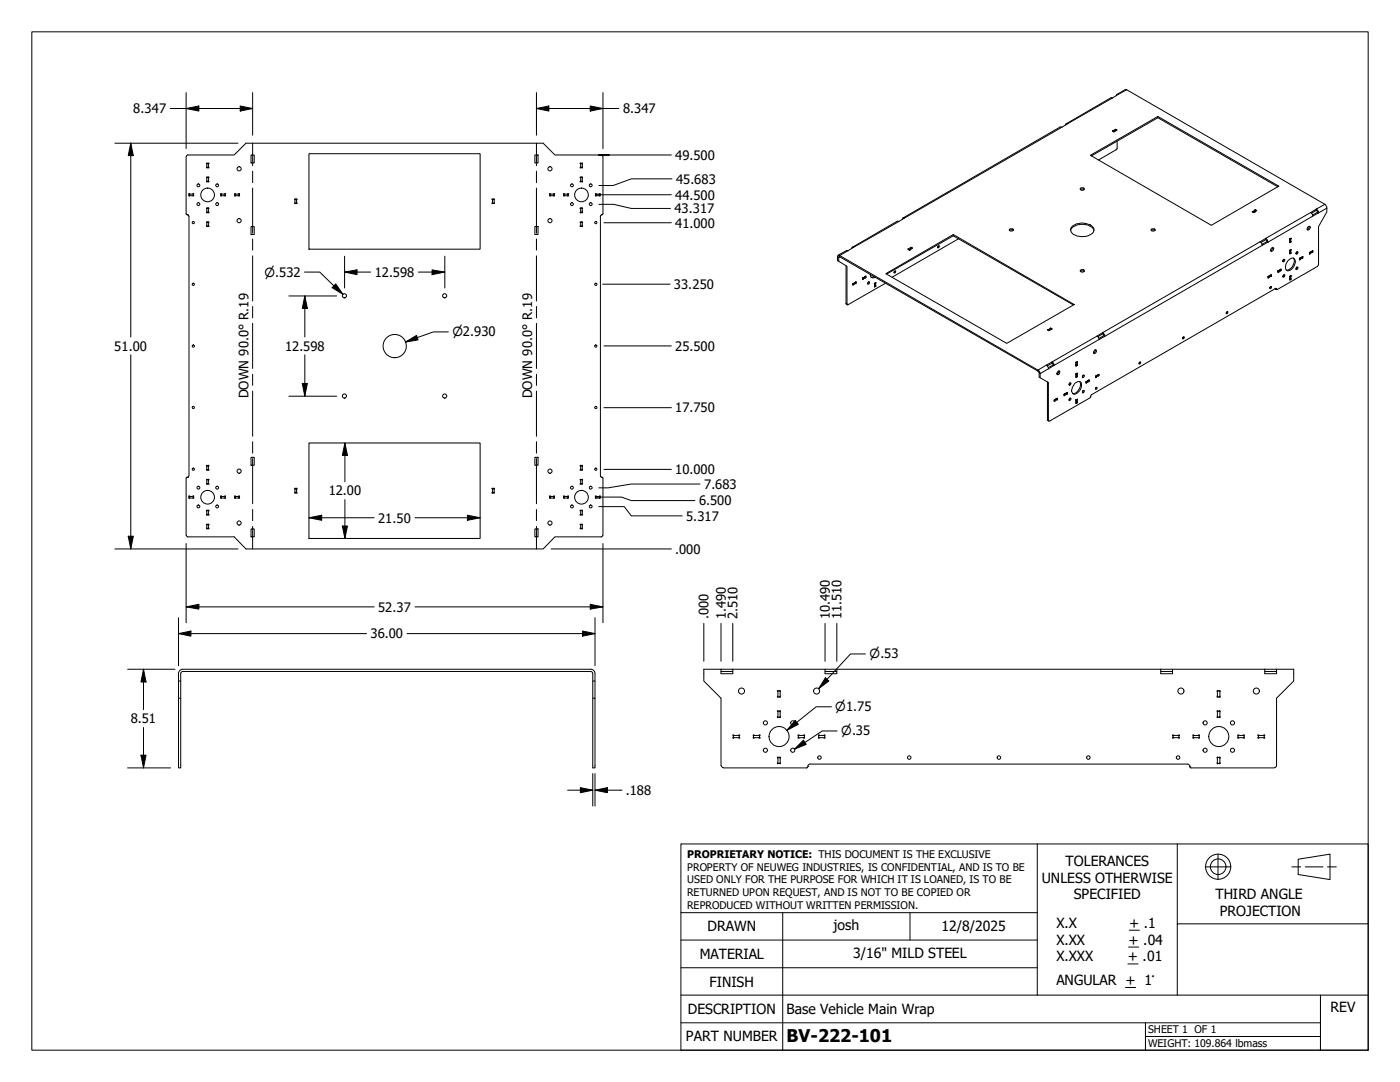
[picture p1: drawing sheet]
<svg xmlns="http://www.w3.org/2000/svg" width="279mm" height="216mm" viewBox="0 0 279 216" stroke-linecap="round" stroke-linejoin="round" font-family="sans-serif">
<!-- layer: Visible (ANSI) -->
<g fill="none" stroke="#000" stroke-width=".2">
<path d="M222.8 19.1l.1-.2h.2l-1.1 .7-.3-.1-8.9 5.2M222.9 18.9l1.7-1.1 .3 .1 39.7 23.1 .2 .3v1l-1.7 2.9v7.8l-8.2 4.8-.2-.1M37.1 31.2v11.4l.6 .5M37.5 30.9h9.2l2.4-2.3h59.3l2.3 2.3h9.3l.3 .3M37.5 30.9l-.3 .3M37.7 38.9v.2h.1M37.8 38.8h.1M37.8 39h.1M37.8 38.8v.1M37.8 38.7l-.1-.1v.2M37.8 38.7h.7M37.8 38.7h.1"/>
<path d="M37.9 39.1h-.1M38.5 38.7l.1-.1v.2M38.5 39.1h.1M38.5 38.7h.1M38.6 39h.1M38.6 38.8v.3h-.8M38.6 38.8h.1M41.3 32.7h.1M41.3 35.4v.1M41.3 32.7v.6M41.3 35.5v.6M41.3 33.3h.1"/>
<path d="M41.3 36.1h.1M41.3 33.3l-.1 .2h.2M41.3 36.1l-.1 .2h.2M41.3 32.6h.1M41.3 35.3l.1 .1M41.4 33.4h-.1M41.4 36.2h-.1M41.4 32.6l-.2-.1 .1 .2M41.4 33.4h.1M41.4 36.2h.1M41.4 32.6h.1M41.5 32.6h.1"/>
<path d="M41.5 35.3v.1M41.5 35.4l-.2-.1v.2M41.5 32.6l.2-.1v.2M41.5 35.4l.2-.1v.2M41.6 33.3h.1M41.6 36.1h.1M41.6 32.7v.6M41.6 35.4v.7M41.7 33.3v.2h-.2M41.7 36.1v.2h-.2M44.1 38.9l-.1 .2h.2M44.1 38.8v.1"/>
<path d="M44.1 39h.1M44.2 38.7l-.2-.1 .1 .2M44.2 39.1h.6M44.2 38.7h.1M44.2 39.1h.1M44.8 38.7l.2-.1v.2M44.9 39.1h.1M44.9 38.7h-.7M45 39h.1M45 38.8v.2l-.2 .1M45 38.8h.1M46.9 38.9l-.1 .2h.2"/>
<path d="M46.9 38.8v.1M46.9 39h.1M47 38.7l-.2-.1 .1 .2M47 39.1h.6M47 38.7h.1M47 39.1h.1M47.6 38.7l.2-.1v.2M47.7 39.1h.1M47.7 38.7h-.7M47.7 39h.1M47.7 38.8v.1M47.7 38.8h.1"/>
<path d="M47.8 38.9v.2h-.2M50.1 30.9h.6v1.6h-.6zM58.9 39.8v.6M58.9 39.7l.1 .1M59 39.8h-.2M59 39.8l.2-.1v.2M59.1 39.7v.1M59.2 39.8v.7M59.2 39.8h.1M61.7 30.7h34.1v19h-34.1zM98.2 39.9l.1-.2h.4l-.1 .7M98.3 39.8v.7"/>
<path d="M98.4 39.7v.1M98.6 39.7l-.1 .1M106.7 30.9h.7v1.6h-.7zM109.7 38.9v.2h.1M109.8 38.8v.1M109.8 39h.1M109.8 38.7l-.1-.1v.2M109.9 38.7h.6M109.9 39.1h.6M109.9 38.7h.1M109.9 39.1h.1M110.5 39.1h.1"/>
<path d="M110.5 38.7l.2-.1-.1 .2M110.6 39h.1M110.6 38.8v.1M110.6 38.8h.1M110.6 38.9l.1 .2h-.2M112.5 38.8h.1M112.5 38.8v.3h.8M112.5 39h.1M112.6 38.7h.1M112.6 39.1h.1M112.6 38.7l-.1-.1v.2M112.6 38.7h.7"/>
<path d="M113.3 39.1h.1M113.3 38.7l.1-.1v.2M113.3 38.8v.1M113.3 39h.1M113.4 38.8h-.1M113.4 38.9v.2h-.1M115.8 36.1v.2h.1M115.8 33.3v.2h.1M115.9 35.4v.7M115.9 32.7h.1M115.9 32.7v.6M115.9 32.6l-.1-.1v.2"/>
<path d="M116 36.2h.1M116 33.4h.1M116 35.3v.1M116.1 35.4l-.3-.1v.2M116.1 35.4l.1-.1v.2M116.1 32.6h.2l-.1 .7M116.1 35.3v.1M116.1 32.6h-.1M116.2 36.1h.1M116.2 33.3h.1M116.2 35.5v.6M116.2 36.1v.2h-.1"/>
<path d="M116.2 33.3v.2h-.1M116.2 35.4v.1M116.2 32.7h.1M118.9 38.8h.1M118.9 38.8v.3h.7M118.9 39h.1M118.9 38.7h.1M119 39.1h-.1M119 38.7l-.2-.1 .1 .2M119 38.7h.6M119.6 39.1h.1M119.6 38.7h.2l-.1 .2"/>
<path d="M119.7 39h.1M119.8 38.9v.2h-.2M120.3 31.2v11.4l-.2 .3M212.7 25l.1-.3h.2l-1.1 .7-.3-.1-31.4 18.2M215.6 37.6l.3-.1a.31 .31 0 0 1 .4 0 .31 .31 0 0 1 0 .3l-.2 .2a.37 .37 0 0 1-.5-.4zM215.6 37.8l.2-.1 .5 .1M217.6 31l13.5-7.8 24.1 13.9-13.5 7.9zM217.8 31.1l13.3-7.6 23.9 13.8M222.1 26.2h.1M222.1 26.1h.1M222.1 26.1h-.1l.1 .1M222.2 26.2h.1"/>
<path d="M222.2 26.2h.2M222.4 26.2h.1M222.4 26.2v.1M222.6 25.8h.1M222.6 26.1h.1M222.6 25.8v.3M222.6 26.1l-.4 .1M222.6 25.8l-.5 .3M222.7 25.8h.1M222.7 25.8v.2h-.1M222.7 25.8l.1 .1M222.8 25.9h.1"/>
<path d="M222.8 26h.1M222.8 25.9h.1l-.1 .1M222.8 26l-.4 .2M222.9 28.2v1.5l-.1 .2-3.6 2M231.1 23.2v.3M37.4 42.9h.1M37.7 43.1v51.8M41.3 41.6h.1M41.3 44.4h.1M41.3 44.4l-.1 .7h.3M41.3 42.3h.1M41.3 45.1h.1"/>
<path d="M41.3 42.3l-.1 .2 .2-.1M41.3 41.5h.1M41.3 44.3h.1M41.4 42.4h-.1M41.4 45.1l-.1 .1M41.4 42.4h.1M41.5 42.4h.1M41.5 45.1v.1M41.5 41.5h.1M41.5 44.3h.1M41.5 41.5h-.3l.1 .8M41.5 44.3h-.2v.1"/>
<path d="M41.5 41.5h.2v.2M41.5 44.3h.2v.1M41.6 41.7v.6M41.6 44.4v.6M41.6 45.1h.1M41.6 41.6h.1M41.6 44.4h.1M41.7 42.3v.2l-.2-.1M41.7 45v.2l-.2-.1M50.1 45.2h.6v1.6h-.6zM58.9 40.5h-.1M58.9 40.5l-.1 .1h.2"/>
<path d="M59 40.6h-.1M59.1 40.6h.1M59.2 40.5v.1h-.2M98.2 40.5l.1 .1h.4l-.1-.1M98.4 40.6h.1M98.5 40.6h.1M98.6 40.5h.1M106.7 45.2h.7v1.6h-.7zM115.8 45v.2l.1-.1M115.8 42.3v.2l.1-.1M115.9 44.4v.6M115.9 41.6h.1"/>
<path d="M115.9 41.7v.6M115.9 45.1h.1M115.9 42.3h.1M115.9 44.3h-.1v.1M115.9 41.5h-.1v.2M116 45.1h.1M116 44.3h.1M116 41.5h.1M116 45.1v.1M116 42.4h.1M116.1 44.3h.1v.1M116.1 41.5h.2v.9h-.2"/>
<path d="M116.1 45.1v.1M116.1 44.3h.1M116.1 41.5h.1M116.2 45.1h.1M116.2 42.3h.1M116.2 44.4l.1 .7h-.2M116.2 41.6h.1M119.8 43.1v51.9l.3 .2M120.1 42.9h.1M120.1 42.9l-.3 .2M167.4 52.1l-.3-.1v-.8a.26 .26 0 0 1 .1-.3 .26 .26 0 0 1 .4 .1l39.7 22.9 .3 .5v1l1.6 .9 .1 7.7 8.3-4.6 .2-.7 36.7-21.1M168.8 53v7.6l.3 .2"/>
<path d="M170 49.6l.1-.3h.3l-1.2 .7h-.2l-1.7 .9M170.2 56.6h.1M170.3 56.6h-.1v.3l.6-.3M170.6 56.5h.1M170.6 56.5l-.4 .1M170.6 56.5l.2 .1M170.6 56.5h.2M170.8 56.6h.1M170.8 56.5l.1-.3-.6 .4M170.8 56.5v.1M172.2 55.4h.1M172.3 55.4l-.2 .4 .6-.4"/>
<path d="M172.5 55.3l-.3 .2M172.5 55.3h.3M172.5 55.3l.2 .1M172.8 55.3v-.2l-.5 .3M172.8 55.3l-.1 .1M173.2 56.3h.1a.24 .24 0 0 1 .3 .2 .24 .24 0 0 1-.4 .2zM173.4 56.3l-.2 .3M173.7 54.7a.63 .63 0 0 0 .3 .7 .63 .63 0 0 0 .7-.1M174.4 55.2l-.5 .1M174.5 56.6h.1M174.6 56.6l-.1 .7 .3-.1M174.6 57l.2 .2"/>
<path d="M174.6 56.6v.4l.2 .1M174.6 56.6h.1M174.6 56.6l.2-.2v.8M176.7 56.5l-7.6 4.3-.1-7.7-1.6-1v-.9h.1l39.6 22.8 .3 .4v.8l.2 .2M176.8 54.6l13.4-7.8 24.2 14-13.5 7.7zM177 54.7l13.2-7.6 24 13.7M178.4 54.2l.4-.2-.2 .5h-.2zM178.6 54.1l-.2 .2M180.1 43.8a.29 .29 0 0 1 .1-.3 .29 .29 0 0 1 .3 0l-1.1 .7-.3-.1-9 5.2M181.3 49.7h-.1l.2 .1M181.3 49.7h.1M181.4 49.8h.1"/>
<path d="M181.5 49.8h.1M181.7 49.4h.1M181.7 49.7h.1M181.7 49.4h.2M181.7 49.4v.3M181.7 49.4l-.4 .3M181.7 49.7l-.3 .1M181.9 49.4h.1M181.9 49.4v.2h-.2M181.9 49.4l.1 .1M182 49.5h.1M182 49.5l-.6 .3"/>
<path d="M182 49.5h.1h-.1M187.3 49.1l-.2 .2M190.2 46.8v.3M191.3 47.6l-13.2 7.7M201.5 45.7h.4a.23 .23 0 0 1 .3 0 .23 .23 0 0 1-.1 .3l-.3 .1a.27 .27 0 0 1-.3-.1 .27 .27 0 0 1 0-.3zM201.5 46l.3-.2 .4 .2M213.7 46a2.23 2.23 0 0 1 2.4-1.2 2.17 2.17 0 0 1 2.2 1.2M213.9 45.2a3.2 3.2 0 0 1 4.3 .3 1 1 0 0 1-.7 1.4 3.2 3.2 0 0 1-3.6-.5 .93 .93 0 0 1 0-1.2zM215.6 53.9l.3-.1a.3 .3 0 0 1 .4 0 .3 .3 0 0 1 0 .4l-.2 .1a.37 .37 0 0 1-.5-.4zM215.6 54.2l.2-.2 .5 .2M229.7 45.8l.6-.1a.25 .25 0 0 1 .3 .2 .25 .25 0 0 1-.4 .2 .3 .3 0 0 1-.3 0 .3 .3 0 0 1-.2-.3zM229.7 46l.4-.2 .4 .2"/>
<path d="M250 42.3h.1M250 42.2h.1M250 42.2h-.1l.1 .1M250 42.3l.1 .1M250.1 42.4h.1M250.1 42.4h.2M250.3 42.4h.1M250.4 41.9h.1M250.4 42.2h.1M250.4 41.9h.2M250.4 41.9v.3M250.4 41.9l-.4 .3"/>
<path d="M250.4 42.2l-.3 .2M250.6 41.9h.1M250.6 41.9v.2h-.2M250.6 41.9l.1 .1M250.7 42h.1M250.7 42h.1h-.1M250.7 42l-.4 .4M252.6 47.6l-1.1 .7 .3 .2 .1 .5 1.1-.7M252.6 47.6l.3 .3 .1 .4M252.6 47.8l.3 .4M252.6 47.8l-.9 .6M252.6 47.6v.2"/>
<path d="M252.9 48.2l-1.1 .6M252.9 48.2l.1 .1M253.1 55.1l.1 .1M253.2 55.2h-.1M253.4 55.1l-.3 .1M253.4 55.1l.1-.2 .2 .2M253.4 55.1h.2M253.5 57.3l.2-.1-.1 .4a.17 .17 0 0 1-.2-.1 .17 .17 0 0 1 .1-.2zM253.6 57.2l-.2 .2M253.6 55.1l-.6 .4 .1-.3M253.7 49.6a.26 .26 0 0 1 .2-.2 .26 .26 0 0 1 .3 .2l-.1 .2a.3 .3 0 0 1-.2 .4 .3 .3 0 0 1-.3-.4zM253.7 55.1h-.1"/>
<path d="M253.7 55.1v-.2l-.1-.1-.4 .4M253.9 49.4l-.1 .5-.2 .1M254.5 57.6h.1M254.5 57.6l.1-.1 .1 .2M254.5 57.6l.3 .2M254.7 57.7h.1M255.1 54h.1M255.1 54v.1M255.4 53.9l-.3 .2M255.4 53.9h.3M255.4 53.9l.2 .1M255.6 54l-.6 .4 .1-.3"/>
<path d="M255.7 53.9v-.2l-.6 .3M255.7 53.9l-.1 .1M256.2 54.9l-.2 .3M256.2 51.8l-.2 .3M256.2 51.8a.25 .25 0 0 1 .2 .3 .25 .25 0 0 1-.4 .1zM256.2 54.9h.2l-.1 .2a.18 .18 0 0 1-.1 .2 .18 .18 0 0 1-.2-.1 .18 .18 0 0 1 .1-.2zM257.2 51.9l.1-.1a.69 .69 0 0 1 1-.2 .69 .69 0 0 1 .1 1l-.5 .9a.91 .91 0 0 1-1.2 .3l-.2-.3 .1-.7zM257.4 55.2h.1M257.4 50h.1M257.4 47.8h.1M257.4 55.2v.7l.3-.1-.1-.2M257.5 50.4l.1 .1"/>
<path d="M257.5 50l-.1 .4 .2 .1M257.5 48.1l-.1 .1 .2 .1M257.5 47.7l-.1 .4 .2 .1M257.5 55.6l.1 .2M257.5 55.1l-.1 .4 .2 .1M257.5 50h-.1M257.5 50l.2-.2v.7l-.3 .2v-.7M257.5 47.7h-.1v.8l.2-.3M257.5 47.7l.2-.2-.1 .7M257.5 55.1h-.1v.1M257.5 55.1l.2-.1-.1 .6M258.1 51.5a1.81 1.81 0 0 1-1.4 2.4"/>
<path d="M258.7 50.4l.1-.1a.18 .18 0 0 1 .3 0 .18 .18 0 0 1-.1 .2 .16 .16 0 0 1-.2 .2 .16 .16 0 0 1-.2-.2zM258.7 53.4l.3-.1v.2a.22 .22 0 0 1-.1 .3 .22 .22 0 0 1-.3-.1zM258.8 53.3l-.2 .4M258.8 50.2l-.2 .3M259.4 51.5h.1M259.5 51.5l.5-.3v.3l-.6 .4v-.3l.3-.2 .3 .1M259.5 51.5l-.1 .1M259.8 51.4h.2M261 45.3a.28 .28 0 0 1 .2-.2 .28 .28 0 0 1 .3 .2l-.1 .4a.26 .26 0 0 1-.3 .2 .26 .26 0 0 1-.2-.2zM261.2 45.1v.5l-.3 .2M261.4 50.4l.3-.2 .2 .2-.5 .3zM261.4 50.4h.1"/>
<path d="M261.4 50.4v.1M261.4 50.4l.6-.4v.4h-.1M261.7 50.3l.1-.1 .1 .1M262.7 41.7l.3 .3 .1 .5M262.7 42l.3 .4M262.7 41.7l-1.1 .7 .3 .4 .1 .3 1.1-.6M262.7 42l-1 .5M262.7 41.7v.3M263 42.4l-1.1 .5M263 42.4l.1 .1M209 76.2v7.6l.3 .2M209.2 65.8h.1"/>
<path d="M209.2 65.8h-.2h.2M209.2 65.8l.1 .1M209.3 65.9h.1M209.4 65.9v.1M209.4 65.9h.1M209.6 65.5h.1M209.6 65.5v.3l-.3 .1M209.6 65.5l-.4 .3M209.7 65.5v.2h-.1M209.7 65.5l.2 .1M209.9 65.6h.1M209.9 65.7h.1"/>
<path d="M209.9 65.6h.1l-.1 .1M209.9 65.7l-.5 .2M210 72.2l-1.1 .6 .3 .8 1.2-.7M210 72.5l.2 .3M210 72.2l.4 .7M210 72.5l-1 .5M210 72.2v.3M210.2 72.8l-1 .5M210.2 72.8l.2 .1M210.4 79.8h.1M210.5 79.8l-.1 .1M210.8 79.6h.1"/>
<path d="M210.8 79.6l-.4 .3M210.8 79.6l.1 .2M210.8 79.7v-.1l.2 .1M210.9 79.8h.1M210.9 79.8l-.5 .3v-.2M211 79.7l.1-.3-.6 .4M211 79.7l-.1 .1M211.1 74.1a.21 .21 0 0 1 .3-.1 .21 .21 0 0 1 .1 .3v.1a.28 .28 0 0 1-.2 .3 .28 .28 0 0 1-.4-.1zM211.3 74v.4l-.4 .3M212.4 78.9h.1M212.4 78.7v.2M212.4 78.6l.1 .1"/>
<path d="M212.8 78.5v-.1l.2 .1M212.9 78.6l-.2-.1-.3 .2M212.9 78.6l-.6 .4 .1-.1M213 78.5v-.2l-.6 .3v.1M213 78.5l-.1 .1M213.5 79.5l.1-.1a.21 .21 0 0 1 .1 .3 .21 .21 0 0 1-.3 .1zM213.5 76.4a.21 .21 0 0 1 .2 .3 .21 .21 0 0 1-.3 .1zM213.6 76.4l-.2 .3M213.6 79.4l-.2 .4M214.5 76.5l.1-.1a.71 .71 0 0 1 1-.2 .71 .71 0 0 1 .2 1 1.61 1.61 0 0 1-1.6 1.4l-.1-.1a1.25 1.25 0 0 1 .2-1.7zM214.7 79.8l.1 .1M214.7 74.7h.1"/>
<path d="M214.7 72.4h.1M214.8 74.7l-.1 .6 .2-.1M214.8 72.4l-.1 .6 .2-.1M214.8 79.9l-.1 .6 .2-.1M214.8 75l.1 .2M214.8 72.7v.1l.1 .1M214.8 72.3v.4l.2 .1M214.8 79.8v.3l.2 .2M214.8 74.5v.2M214.8 72.3v.1M214.8 72.3l.2-.2-.1 .8M214.8 79.8v.1"/>
<path d="M214.8 79.8l.2-.2v.7M214.9 72.9h.1M215 74.5v-.1l-.2 .1v.5l.2 .1M215 74.5h.1M215 75.1l-.1 .1M215 74.5v.6M215.5 76.1a1.75 1.75 0 0 1-1.3 2.4h-.1M216.1 74.9a.22 .22 0 0 1 .3 .2 .22 .22 0 0 1-.2 .2h-.2zM216.2 77.9l-.2 .3M216.2 74.9l-.2 .3M216.2 77.9a.21 .21 0 0 1 .1 .3 .21 .21 0 0 1-.3 .1zM216.7 76.2h.1"/>
<path d="M216.8 76.1h.1M217 76h.1M217 76l-.3 .2M217 76l.3 .1M217.1 76h.3M217.3 76.1h.1M217.4 76v-.2l-.7 .3v.4l.6-.4M217.4 76l-.1 .1M218.4 70a.23 .23 0 0 1 .3-.2 .23 .23 0 0 1 .1 .4v.1a.27 .27 0 0 1-.4 .3 .27 .27 0 0 1-.1-.5zM218.6 69.8l-.1 .4-.3 .2M218.7 75.2h.1M218.8 77.3l-.2 .2"/>
<path d="M218.8 75l-.1 .1M218.8 75l.5-.3v.3l-.6 .4v-.2M218.8 75h.1M219.1 74.9h.2M219.3 75l-.3-.1-.3 .2v.1M220.1 66.4l-1.2 .7 .3 .2 .1 .5 1.2-.7M220.1 66.6l.2 .4M220.1 66.4l.4 .5v.2M220.1 66.6l-1 .6M220.1 66.4v.2M220.3 67l-1 .5M220.3 67l.2 .1"/>
<path d="M227.4 72.3h.2l-.1 .3a.17 .17 0 0 1-.2-.1 .17 .17 0 0 1 .1-.2zM227.5 72.3l-.2 .2M236.1 67.3l.2-.1-.1 .4a.17 .17 0 0 1-.2-.1 .17 .17 0 0 1 .1-.2zM236.2 67.2l-.2 .2M244.7 62.4l.2-.2h.1l-.1 .4h-.2zM244.9 62.2l-.2 .2M37.1 95.4v11.5M37.4 95.2l-.3 .2M37.4 95.2h.1M37.7 95l-.3 .3M37.7 99.3v.1h.1M37.8 99.1v.1"/>
<path d="M37.8 99.3h.1M37.8 99.1v.2M37.8 99h-.1v.1M37.8 99.1h.7M37.8 99l.1 .1M37.9 99.4h-.1M38.5 99h.1v.1M38.5 99.4h.1M38.5 99v.1M38.6 99.3h.1M38.6 99.1v.3h-.8M38.6 99.1v.1"/>
<path d="M41.3 93v.1M41.3 93v.7M41.3 95.8v.7M41.3 96.4v.1M41.3 93.6v.1M41.3 96.5l-.1 .1h.2M41.3 93.7l-.1 .1h.2M41.3 95.7h.1M41.3 92.9l.1 .1M41.4 96.5h-.1M41.4 93.7h-.1M41.4 92.9h-.2l.1 .1"/>
<path d="M41.4 96.5h.1M41.4 93.7h.1M41.4 93h.1M41.5 96.5h.1M41.5 93.7h.1M41.5 95.7h.1M41.5 92.9v.1M41.5 95.7l-.2-.1v.2M41.5 95.7h.2v.1M41.5 92.9h.2v.1M41.6 93v.7M41.6 95.8v.7"/>
<path d="M41.6 96.4v.1M41.6 93.6v.1M41.6 95.8h.1M41.6 93v.1M41.7 96.5v.1h-.2M41.7 93.7v.1h-.2M44.1 99.3l-.1 .1h.2M44.1 99.1v.2M44.1 99.3h.1M44.2 99h-.2l.1 .1M44.2 99.4h.6M44.2 99v.1"/>
<path d="M44.2 99.4h.1M44.8 99h.2v.1M44.9 99.4h.1M44.9 99l-.7 .1M45 99.3h.1M45 99.1v.3h-.2M45 99.1v.1M46.9 99.3l-.1 .1h.2M46.9 99.1v.2M46.9 99.3h.1M47 99h-.2l.1 .1M47 99.4h.6"/>
<path d="M47 99v.1M47 99.4h.1M47.6 99h.2v.1M47.7 99.4h.1M47.7 99l-.7 .1M47.7 99.3h.1M47.7 99.1v.2M47.7 99.1v.1M47.8 99.3v.1h-.2M50.1 91.2h.6v1.6h-.6zM58.8 97.5l.1 .1M58.9 98.2h-.1"/>
<path d="M58.9 97.6l-.1 .7 .2 .1M58.9 97.5h.2M59 97.5l-.2-.1 .1 .2M59.1 97.5l.1-.1v.2M59.1 98.3h-.2M59.2 98.2l.1 .2-.2-.1M59.2 97.5v.7M61.7 88.4h34.1v19h-34.1zM98.2 98.2l.1 .2 .1-.1M98.3 97.5v.7M98.4 97.5h.1M98.4 98.3h.1"/>
<path d="M98.4 97.5l-.1-.1-.1 .2M98.5 97.5l.2-.1-.1 .2M98.5 98.3h.1M98.6 97.5h-.1M98.6 98.2h.1M98.6 97.6v.6M98.6 98.2l.1 .2h-.2M98.6 97.5v.1M106.7 91.2h.7v1.6h-.7zM109.7 99.3v.1h.1M109.8 99.1v.2M109.8 99.3h.1"/>
<path d="M109.8 99h-.1v.1M109.9 99.1h.6M109.9 99.4h.6M109.9 99v.1M109.9 99.4h.1M110.5 99.4h.1M110.5 99h.2l-.1 .1M110.6 99.3h.1M110.6 99.1v.2M110.6 99.1v.1M110.6 99.3l.1 .1h-.2M112.5 99.1v.1"/>
<path d="M112.5 99.1v.3h.8M112.5 99.3h.1M112.6 99v.1M112.6 99.4h.1M112.6 99h-.1v.1M112.6 99.1h.7M113.3 99.4h.1M113.3 99h.1v.1M113.3 99.1v.2M113.3 99.3h.1M113.4 99.1l-.1 .1M113.4 99.3v.1h-.1"/>
<path d="M115.8 96.5v.1h.1M115.8 93.7v.1h.1M115.9 95.8h.1M115.9 93v.7M115.9 95.8v.7M115.9 95.7h-.1v.1M115.9 92.9h-.1v.1M116 95.7h.1M116 96.5h.1M116 93.7h.1M116.1 95.7l.1 .1M116.1 92.9h.1v.1"/>
<path d="M116.1 95.7h.1M116.1 92.9l-.1 .1M116.2 96.4v.1M116.2 93.6v.1M116.2 95.8v.7M116.2 96.5v.1h-.1M116.2 93.7v.1h-.1M116.2 93v.7M118.9 99.1v.1M118.9 99.1v.3h.7M118.9 99.3h.1M118.9 99l.1 .1"/>
<path d="M119 99.4h-.1M119 99h-.2l.1 .1M119 99.1h.6M119.6 99.4h.1M119.6 99h.2l-.1 .3M119.7 99.3h.1M119.8 99.3v.1h-.2M120.1 95.2l.2 .2M120.3 95.4v11.5M214.8 80.1v.2l.1 .1M214.9 80.4h.1M215 80.3l-.1 .1"/>
<path d="M37.2 106.8l.3 .3M41.3 105.4v.1h.2M41.3 104.7h.1M41.3 101.9h.1M41.3 104.7v.6M41.3 102.6h.1M41.3 102.6l-.1 .2 .2-.1M41.3 104.6h.1M41.3 101.8l.1 .1M41.4 105.5h-.1M41.4 102.7h-.1M41.4 102.7h.1"/>
<path d="M41.5 105.5h.1M41.5 102.7h.1M41.5 104.6h.1M41.5 101.8v.1M41.5 104.6h-.2v.2M41.5 101.9h-.3l.1 .7M41.5 104.6h.2v.2M41.5 101.9l.2-.1v.2M41.6 102v.6M41.6 104.7v.6M41.6 105.4h.1M41.6 104.7h.1"/>
<path d="M41.6 101.9h.1M41.7 105.4v.1h-.2M41.7 102.6v.2l-.2-.1M50.1 105.5h.6v1.6h-.6zM106.7 105.5h.7v1.6h-.7zM115.8 105.4v.1h.1M115.8 102.6v.2l.1-.1M115.9 104.7v.6M115.9 101.9h.1M115.9 102v.6M115.9 105.4h.1M115.9 102.6h.1"/>
<path d="M115.9 104.6h-.1v.2M115.9 101.9l-.1-.1v.2M116 105.5h.1M116 104.6h.1M116 101.9h.1M116 101.8v.1M116 102.7h.1M116.1 104.6h.1v.2M116.1 101.9h.2v.8h-.2M116.1 105.5h.1M116.1 104.6h.1M116.1 101.8v.1"/>
<path d="M116.2 102.6h.1M116.2 105.4l-.1 .1M116.2 104.7v.6M116.2 101.9h.1M120.3 106.8l-.3 .3h-9.3l-2.3 2.4h-59.3l-2.4-2.4h-9.2M35.6 135.9h.5M35.6 139.3h.5M36.5 133.5a.86 .86 0 0 0-.9 .9v18.8h.5v-18.8v-.2l.4-.2M36.5 133.5h81.4M36.5 134h81.4M117.9 134l.3 .2 .1 .2v18.8h.4v-13.9h-.4M117.9 133.5a.86 .86 0 0 1 .8 .9v4.9"/>
<path d="M118.3 135.9h.4M143.9 134h2.3M143.9 133.5v.9h2.3v-.9M155.2 138.9h.1M155.2 138.9v.2h.1M155.3 138v.9M155.5 139.1h.1M155.6 137.8l-.1 .1M155.6 139.1h-.3M155.6 137.9l-.4-.1v.2M155.6 137.9l.1-.1v.2M155.7 138v.9"/>
<path d="M155.7 138.9h.1M155.7 138.9v.2h-.1M155.7 138h.1M164.7 134h2.3M164.7 133.5v.9h2.3v-.9M231.6 134h2.4M231.6 133.5v.9h2.4v-.9M242.9 138h.1M243 138.9h-.1M243 138v.9M243 138.9v.2h.4l.1-.2M243.1 137.9l-.2-.1 .1 .2"/>
<path d="M243.1 137.9h.2M243.1 137.8v.1M243.1 139.1h.1M243.3 139.1h.1M243.3 137.8v.1M243.3 137.9l.2-.1v.2M243.5 138.9h.1M243.5 138v.9M243.5 138h.1M252.4 134h2.4M252.4 133.5v.9h2.4v-.9M143.9 152.8v-13.5l-3.4-3.4v-2.4h117.7v2.4l-3.4 3.4v13.5l-.2 .3-.3 .1"/>
<path d="M144 152.7v.3l.4 .2M146.3 147.1v.2l.2-.1h.9M146.3 146.8h.1M146.4 146.9l-.1 .2M146.4 146.7l-.1-.1v.2M146.4 146.7h1M147.4 146.7h.1M147.5 146.7l.1-.1v.2M147.5 146.9v.2M147.6 147.1v.2l-.2-.1M147.6 146.8h.1M150.3 146.8h.1"/>
<path d="M150.4 146.9l-.1 .2M150.4 147.1v.2l.1-.1M150.5 146.7l-.2-.1 .1 .2M150.5 146.7h.1M150.6 147.2h.8M150.6 146.7h.8M151.4 146.7h.1M151.5 146.7l.2-.1-.1 .2M151.6 146.9v.2M151.6 146.8h.1M151.6 147.1l.1 .2h-.2M155.2 143v.2l.2-.1"/>
<path d="M155.2 152.2h.1M155.2 152.2v.2l.1-.1M155.3 142v.9M155.3 151.3v.9M155.3 141.9l-.1-.1v.2M155.3 141.9h.3M155.4 143.1h.2M155.5 143.1l.1 .1M155.5 152.3l.1 .1M155.6 151.1h-.1M155.6 152.3l-.3 .1M155.6 151.1h-.4v.2"/>
<path d="M155.6 141.9l.1-.1v.2M155.6 151.1h.1v.2M155.7 142v.9M155.7 151.3v.9M155.7 143h.1M155.7 152.2h.1M155.7 143v.2l-.1-.1M155.7 152.2v.2l-.1-.1M155.7 142h.1M155.7 151.3h.1M159.3 146.8h.1M159.3 146.9v.4l.2-.1h.9"/>
<path d="M159.4 146.7l-.1-.1v.2M159.4 146.7h1M159.5 146.7h.1M160.4 146.7l.2-.1-.1 .2M160.5 146.9v.2M160.5 147.1v.2l-.1-.1M160.5 146.8h.1M161.2 152.9h.1M161.2 152.9l-.3 .3h-16.6M161.2 152.9l.1-.2 .3-.2h75.4h.2l.2 .4M163.4 146.8h.1M163.4 147.1v.2l.1-.1"/>
<path d="M163.4 146.9v.2M163.5 146.7l-.2-.1 .1 .2M164.5 146.7h-.1M164.5 146.7h-1M164.5 146.7l.1-.1v.2M164.6 146.9v.4l-.2-.1h-.9M164.6 146.8h.1M234 146.8h.1M234.1 147.1l-.1 .2 .2-.1M234.1 146.9v.2M234.2 146.7l-.2-.1 .1 .2M234.2 146.7h.1"/>
<path d="M234.3 146.7h.8M234.3 147.2h.8M235.2 146.7h.1M235.2 146.7l.2-.1-.1 .2M235.3 146.9v.2M235.3 146.8h.1M235.3 147.1v.2l-.1-.1M237.4 152.9l.3 .3M237.4 152.9h.1M237.7 153.2h16.6M238.1 146.8h.1M238.1 147.1v.2l.2-.1"/>
<path d="M238.1 146.9v.2M238.2 146.7l-.1-.1v.2M239.2 146.7h.1M239.2 146.7h-.9M239.2 146.7l.2-.1-.1 .2M239.3 146.9v.4l-.1-.1h-.9M239.4 146.8h-.1M242.9 142h.1M242.9 151.3h.1M243 143h-.1M243 152.2h-.1M243 142v.9"/>
<path d="M243 151.3v.9M243 143l-.1 .2 .2-.1M243 152.2v.2h.4l.1-.2M243.1 141.9l-.2-.1 .1 .2M243.1 151.1h-.2l.1 .2M243.1 141.9h.2M243.1 143.1h.2M243.1 151.1h.2M243.1 141.9h.1M243.1 151.1h.1M243.1 152.3v.1M243.3 152.3v.1"/>
<path d="M243.3 141.9h.1M243.3 151.1h.1M243.3 141.9l.2-.1v.2M243.3 151.1h.2v.2M243.5 143h.1M243.5 152.2h.1M243.5 142v.9M243.5 151.3v.9M243.5 143v.2l-.2-.1M243.5 142h.1M243.5 151.3h.1M247.1 146.8h.1"/>
<path d="M247.1 146.9v.4l.1-.1h1M247.2 146.7l-.2-.1 .1 .2M247.2 146.7h.9M247.2 146.7h.1M248.2 146.7l.1-.1v.2M248.3 146.9v.2M248.3 147.1v.2l-.2-.1M248.3 146.8h.1M251.1 147.1v.2l.1-.1h1M251.1 146.8h.1M251.1 146.9v.2M251.2 146.7l-.2-.1 .1 .2"/>
<path d="M251.2 146.7h1M252.2 146.7h.1M252.2 146.7l.2-.1-.1 .2M252.3 146.9v.2M252.3 147.1l.1 .2-.2-.1M252.4 146.8h-.1"/>
<circle cx="39.6" cy="37" r=".29"/>
<circle cx="41.4" cy="38.9" r="1.37"/>
<circle cx="43.3" cy="37" r=".29"/>
<circle cx="47.7" cy="33.7" r=".41"/>
<circle cx="109.8" cy="33.7" r=".41"/>
<circle cx="114.1" cy="37" r=".29"/>
<circle cx="116" cy="38.9" r="1.37"/>
<circle cx="117.9" cy="37" r=".29"/>
<circle cx="38.6" cy="44.4" r=".22"/>
<circle cx="38.6" cy="56.7" r=".22"/>
<circle cx="39.6" cy="40.7" r=".29"/>
<circle cx="43.3" cy="40.7" r=".29"/>
<circle cx="47.7" cy="44" r=".41"/>
<circle cx="68.7" cy="59" r=".41"/>
<circle cx="88.7" cy="59" r=".41"/>
<circle cx="109.8" cy="44" r=".41"/>
<circle cx="114.1" cy="40.7" r=".29"/>
<circle cx="117.9" cy="40.7" r=".29"/>
<circle cx="118.9" cy="56.7" r=".22"/>
<circle cx="118.9" cy="44.4" r=".22"/>
<circle cx="187.3" cy="49.2" r=".19"/>
<circle cx="38.6" cy="69.1" r=".22"/>
<circle cx="68.7" cy="79" r=".41"/>
<circle cx="78.8" cy="69.1" r="2.32"/>
<circle cx="88.7" cy="79" r=".41"/>
<circle cx="118.9" cy="69.1" r=".22"/>
<circle cx="218.8" cy="77.5" r=".19"/>
<circle cx="38.6" cy="93.6" r=".22"/>
<circle cx="38.6" cy="81.3" r=".22"/>
<circle cx="39.6" cy="97.3" r=".29"/>
<circle cx="41.4" cy="99.2" r="1.37"/>
<circle cx="43.3" cy="97.3" r=".29"/>
<circle cx="47.7" cy="94" r=".41"/>
<circle cx="109.8" cy="94" r=".41"/>
<circle cx="114.1" cy="97.3" r=".29"/>
<circle cx="116" cy="99.2" r="1.37"/>
<circle cx="117.9" cy="97.3" r=".29"/>
<circle cx="118.9" cy="93.6" r=".22"/>
<circle cx="118.9" cy="81.3" r=".22"/>
<circle cx="39.6" cy="101.1" r=".29"/>
<circle cx="43.3" cy="101.1" r=".29"/>
<circle cx="47.7" cy="104.4" r=".41"/>
<circle cx="109.8" cy="104.4" r=".41"/>
<circle cx="114.1" cy="101.1" r=".29"/>
<circle cx="117.9" cy="101.1" r=".29"/>
<circle cx="148" cy="137.9" r=".6"/>
<circle cx="163" cy="137.9" r=".6"/>
<circle cx="235.7" cy="137.9" r=".6"/>
<circle cx="250.7" cy="137.9" r=".6"/>
<circle cx="152.7" cy="144.2" r=".41"/>
<circle cx="152.7" cy="149.7" r=".41"/>
<circle cx="155.5" cy="147" r="2"/>
<circle cx="158.2" cy="144.2" r=".41"/>
<circle cx="158.2" cy="149.7" r=".41"/>
<circle cx="163.5" cy="151.2" r=".35"/>
<circle cx="181.5" cy="151.2" r=".35"/>
<circle cx="199.4" cy="151.2" r=".35"/>
<circle cx="217.2" cy="151.2" r=".35"/>
<circle cx="235.1" cy="151.2" r=".35"/>
<circle cx="240.5" cy="144.2" r=".41"/>
<circle cx="240.5" cy="149.7" r=".41"/>
<circle cx="243.2" cy="147" r="2"/>
<circle cx="246" cy="144.2" r=".41"/>
<circle cx="246" cy="149.7" r=".41"/>
</g>
<!-- layer: Visible Narrow (ANSI) -->
<g fill="none" stroke="#000" stroke-width=".2">
<path d="M222 19.6l-9 5.1M224.9 17.9l-1.8 1M211.9 25.4l-31.4 18.1M222.1 26.2h.1M222.2 26.2v.1M222.4 26.2v.1M222.6 25.8v.3M222.7 25.8v.2M222.8 25.9h.1M169.2 50l-1.6 1v.2l-.2 .2-.3-.2M170.2 56.6h.1M170.2 56.8h.1"/>
<path d="M170.6 56.5l.2 .1M170.7 56.4l.1 .1M170.8 56.3h.1M172.1 55.5h.1M172.2 55.6v.1M172.2 55.4h.1M172.5 55.3l.2 .1M172.6 55.2l.2 .1M172.7 55.1v.1M174.5 56.6h.1M174.6 57.2h.1M174.6 57.1l.1 .1"/>
<path d="M174.6 56.9l.2 .1M174.6 56.5h.1M174.7 56.5h.1M174.8 56.5h.1M179.4 44.2l-9 5.1M181.3 49.7v.1M181.4 49.8h.1M181.5 49.8h.1M181.7 49.4v.3M181.9 49.4v.2M182 49.5h.1M250 42.3h.1"/>
<path d="M250.1 42.4h.1M250.3 42.4h.1M250.4 41.9v.3M250.6 41.9v.2M250.7 42h.1M251.5 48.3l-31.4 18.1M251.9 49l-31.4 18.1M253 55.2h.1M253.1 55.1h.1M253.1 55.4h.1M253.4 55.1h.2M253.5 54.9l.2 .2"/>
<path d="M253.7 54.9h.1M254.5 57.6l.2 .1M255 54.1h.1M255.1 54.3h.1M255.1 54.2v.1M255.1 54h.1M255.3 53.9l.3 .1M255.5 53.8l.2 .1M255.6 53.7v.1M257.4 55.2h.1M257.4 50h.1M257.4 47.8h.1"/>
<path d="M257.4 55.8h.1M257.4 55.1h.1M257.4 49.9h.1M257.4 50.6h.1M257.4 55.5l.2 .1M257.4 55.6l.2 .2M257.4 50.5l.1 .1M257.4 50.3l.2 .1M257.4 50.5h.2M257.4 48.1l.2 .1M257.4 48.2l.2 .1M257.4 47.6v.1"/>
<path d="M257.5 48.3l-.1 .1M257.6 55.1h.1M257.6 47.6v.1M257.6 49.8v.1M257.6 47.6h.1M259.4 51.5h.1M259.4 51.6h.1M259.5 51.8h.1M259.7 51.4l.2 .1M259.8 51.3l.2 .1M259.9 51.2l.1 .1M260 51.2h.1"/>
<path d="M261.4 50.4h.1M261.4 50.4v.1M261.4 50.6v.1M261.6 42.4l-9 5.2M261.7 50.2l.2 .2M261.8 50.2h.1M261.9 50.1v.1M261.9 50.1h.1M262 43.1l-9 5.2M264.4 40.8l-1.7 .9M264.8 41.5l-1.7 1M168.8 60.6h.2"/>
<path d="M208.9 72.8l-1.8 1.1v.1M209.2 65.8h.1M209.2 73.6l-1.6 .9-.2-.1M209.3 65.9v.1M209.4 65.9v.1M209.6 65.5v.3M209.7 65.5v.2M209.9 65.7h.1M210.4 79.9h.1M210.4 79.8h.1M210.8 79.6l.1 .2M210.9 79.6l.1 .1"/>
<path d="M211 79.5v.1M212.3 78.7h.1M212.4 78.9h.1M212.4 78.6h.1M212.7 78.5l.2 .1M212.9 78.4l.1 .1M213 78.4h.1M214.7 79.8l.1 .1M214.7 74.7h.1M214.7 72.4h.1M214.8 75.2h.1M214.8 79.8h.1"/>
<path d="M214.8 72.8l.1 .1M214.8 72.7l.2 .1M214.8 75.1l.1 .1M214.8 74.9l.2 .2M214.8 74.5h.1M214.8 73h.1M214.8 72.9v.1M214.8 72.3h.1M214.9 74.5h.1M214.9 72.2v.1M215 79.7v.1M216.7 76.2h.1"/>
<path d="M216.7 76.4h.1M216.8 76.1h.1M216.8 76.3l.1 .1M217 76l.3 .1M217.2 75.9l.2 .1M217.3 75.8v.1M218.7 75.1h.1M218.8 75.2v.1M218.8 75h.1M218.9 67.1l-8.9 5.1M219 74.9l.2 .1M219.1 74.8l.2 .1"/>
<path d="M219.2 74.7l.1 .1M219.3 74.7h.1M219.3 67.8l-8.9 5.1M209 83.8l.2 .1M210.5 80v.1M214.8 80.3l.1 .1M214.8 80.1l.2 .2M214.8 80.4v.1"/>
</g>
<!-- layer: Bend DOWN -->
<g fill="none" stroke="#000" stroke-width=".2">
<path d="M50.4 28.6v4.5M50.4 34.2v2.2M50.4 37.5v9M107.1 28.6v4.5M107.1 34.2v2.2M107.1 37.5v9M50.4 47.7v2.2M50.4 51.1v9M107.1 47.7v2.2M107.1 51.1v9M50.4 61.2v2.2M50.4 64.5v9"/>
<path d="M50.4 74.7v2.2M50.4 78v9.1M107.1 61.2v2.2M107.1 64.5v9M107.1 74.7v2.2M107.1 78v9.1M50.4 88.1v2.3M50.4 91.5v9M107.1 88.1v2.3M107.1 91.5v9M50.4 101.7v2.2M50.4 105v4.5"/>
<path d="M107.1 101.7v2.2M107.1 105v4.5"/>
</g>
<!-- layer: Border (ANSI) -->
<path d="M6.3 6.3h266.7v203.2h-266.7z" fill="none" stroke="#000" stroke-width=".2"/>
<!-- layer: Title (ANSI) -->
<g fill="none" stroke="#000" stroke-width=".2">
<path d="M135.9 168.4h137.1v41.1h-137.1zM207 168.4v30.2M234.9 168.4v15.9M240.5 173h5.1M243.1 170.4v5.1M257.8 173h1.8M259.1 171.4l6.3-1v5.1l-6.3-1zM260.5 173h3.5M264.9 173h1.8M135.9 198.6h137.1M135.9 193.1h71.1M135.9 187.6h71.1"/>
<path d="M135.9 182.1h71.1M156.2 182.1v27.4M181.6 182.1v5.5M224.6 197h2M225.1 192.3h2M225.2 189h2.1M225.4 185.6h2M263.5 198.6v10.9M273 184.3h-38.1v14.3M135.9 204.1h127.6M228.6 206.8h34.9M228.6 204.1v5.4"/>
<circle cx="243.1" cy="172.9" r="2.51"/>
<circle cx="243.1" cy="172.9" r="1.56"/>
</g>
<!-- layer: Dimension (ANSI) -->
<g fill="none" stroke="#000" stroke-width=".2">
<path d="M37.1 18.5v11.2M50.4 18.5v8.5M107.1 18.5v8.5M120.3 18.5v11.2M22.9 28.6h24.6M26.1 28.6l.5 2.5h-1zM26.1 28.6v38.6M34 21.7h16.4M37.1 21.7l2.6-.6v1.1zM47.9 21.1l2.5 .6-2.5 .5zM107.1 21.7l2.4-.6v1.1zM107.1 21.7h16.4"/>
<path d="M117.8 21.1l2.5 .6-2.5 .5zM119 38.9h15M121.6 30.9h-2.2h14.6M134.1 35.7h-8.1l-3.6 1.3h-2.9M57.7 59.1h9.5M60.8 54.3h3l4.7 4.4M60.8 59.1l.5 2.4h-1zM60.8 59.1v8.1M67 56.6l1.5 2.1-2.2-1.3zM68.8 54.3l2.4-.5v1zM68.8 54.3h5.2M68.8 51.1v6.4"/>
<path d="M83.5 54.3h5.3M86.2 53.8l2.6 .5-2.6 .5zM88.8 51.1v6.4M119.5 40.8h2.9l3.6 .8h7.8M120.3 56.7h13.4M120.5 44.4h13.5M26.1 70.8v38.7M57.7 79.1h9.5M60.3 76.5h1l-.5 2.6zM60.8 70.8v8.3M80.9 68.3l2.2-1.4 .3 .9zM89.5 66.2h-3l-5.6 2.1"/>
<path d="M120.5 69h13.5M68.8 88.4l.5 2.5h-1zM68.8 88.4v7.7M68.8 99.7v7.7M119 99.2h5l2 .7h12.7M120.5 93.7h13.5M120.5 81.3h13.5M139.7 96.6h-13.7l-4.7 .7h-1.8M22.9 109.5h24.6M25.6 107h1l-.5 2.5zM37.1 108.5v15.8M61.7 103.3l2.5-.5v1z"/>
<path d="M61.7 103.3h13M68.3 105h1l-.5 2.4zM82.8 103.3h13M93.3 102.8l2.5 .5-2.5 .5zM110 109.5h24M119.5 101.1h5.1l1.4 1.8h10.1M120.3 108.5v15.8M25.5 133.5h9.4M28.6 133.5l.5 2.6h-1zM28.6 133.5v8.1M35.6 126.4l2.5-.5v1zM35.6 126.4h37.6"/>
<path d="M35.6 123.3v9.5M37.1 121.1l2.6-.5v.9zM37.1 121.1h37.6M81.2 126.4h37.5M82.8 121.1h37.5M116.3 125.9l2.4 .5-2.4 .5zM117.8 120.6l2.5 .5-2.5 .4zM118.7 123.3v9.5M140.5 124.4v7.6M143.9 124.4v7.6M146.2 124.4v7.6M164.7 124.4v7.6"/>
<path d="M164.7 135.3l.7 .6-2 1.5zM167 124.4v7.6M172.7 130.5h-3l-6.3 6.9M25.5 153.2h8.5M28.1 150.7h1l-.5 2.5zM28.6 145.2v8M113.3 157.7h5M115.8 157.2l2.5 .5-2.5 .5zM118.3 154.4v6.4M118.7 157.7l2.5-.5v1zM118.7 154.4v6.4M118.7 157.7h5.4"/>
<path d="M158.6 149.5l1.7-1.8 .6 .8zM158.7 143.8l.6 .7-2.3 1.2zM165.9 141h-3l-5.9 4.7M167.1 145.9h-3l-5.5 3.6"/>
</g>
<g fill="#000">
<path d="M26.1 28.6l.5 2.5h-1zM37.1 21.7l2.6-.6v1.1zM47.9 21.1l2.5 .6-2.5 .5zM107.1 21.7l2.4-.6v1.1zM117.8 21.1l2.5 .6-2.5 .5zM67 56.6l1.5 2.1-2.2-1.3zM68.8 54.3l2.4-.5v1zM86.2 53.8l2.6 .5-2.6 .5zM60.3 76.5h1l-.5 2.6zM60.8 59.1l.5 2.4h-1zM80.9 68.3l2.2-1.4 .3 .9zM68.8 88.4l.5 2.5h-1z"/>
<path d="M25.6 107h1l-.5 2.5zM61.7 103.3l2.5-.5v1zM68.3 105h1l-.5 2.4zM93.3 102.8l2.5 .5-2.5 .5zM28.6 133.5l.5 2.6h-1zM35.6 126.4l2.5-.5v1zM37.1 121.1l2.6-.5v.9zM116.3 125.9l2.4 .5-2.4 .5zM117.8 120.6l2.5 .5-2.5 .4zM164.7 135.3l.7 .6-2 1.5zM28.1 150.7h1l-.5 2.5zM115.8 157.2l2.5 .5-2.5 .5z"/>
<path d="M118.7 157.7l2.5-.5v1zM158.7 143.8l.6 .7-2.3 1.2zM158.6 149.5l1.7-1.8 .6 .8z"/>
</g>
<text font-size="3.5" x="157" y="207.9">BV-222-101</text>
<g font-size="2.8">
<text x="212.7" y="172.8">TOLERANCES</text>
<text x="207.9" y="176.1">UNLESS OTHERWISE</text>
<text x="214.3" y="179.5">SPECIFIED</text>
<text x="242.6" y="179.4">THIRD ANGLE</text>
<text x="141.2" y="185.9">DRAWN</text>
<text x="166.4" y="185.6">josh</text>
<text x="187.9" y="185.7">12/8/2025</text>
<text x="210.8" y="185.2">X.X</text>
<text x="225.4" y="185.2">+ .1</text>
<text x="243.5" y="182.7">PROJECTION</text>
<text x="139.6" y="191.4">MATERIAL</text>
<text x="170.2" y="191.2">3/16&quot; MILD STEEL</text>
<text x="210.8" y="188.5">X.XX</text>
<text x="210.8" y="191.8">X.XXX</text>
<text x="225.1" y="191.8">+ .01</text>
<text x="225.2" y="188.5">+ .04</text>
<text x="141.6" y="196.8">FINISH</text>
<text x="210.8" y="196.6">ANGULAR + 1°</text>
<text x="137.3" y="202.3">DESCRIPTION</text>
<text x="157" y="202.2">Base Vehicle Main Wrap</text>
<text x="265.6" y="201.9">REV</text>
<text x="136.9" y="207.8">PART NUMBER</text>
</g>
<g font-size="2.6">
<text x="26.6" y="22.6">8.347</text>
<text x="124.3" y="22.6">8.347</text>
<text x="134.7" y="31.9">49.500</text>
<text x="134.7" y="39.8">44.500</text>
<text x="134.9" y="36.6">45.683</text>
<text x="134.6" y="42.5">43.317</text>
<text x="134.7" y="45.4">41.000</text>
<text x="74.8" y="55.2">12.598</text>
<text x="134.5" y="57.7">33.250</text>
<text x="22.8" y="70">51.00</text>
<text x="56.9" y="70">12.598</text>
<text x="134.7" y="70">25.500</text>
<text x="49.6" y="79.5" transform="rotate(-90 49.6 79.5)">DOWN 90.0° R.19</text>
<text x="106.2" y="79.5" transform="rotate(-90 106.2 79.5)">DOWN 90.0° R.19</text>
<text x="134.7" y="82.3">17.750</text>
<text x="134.7" y="94.6">10.000</text>
<text x="65.6" y="98.9">12.00</text>
<text x="139.5" y="100.8">6.500</text>
<text x="140.5" y="97.5">7.683</text>
<text x="75.5" y="104.3">21.50</text>
<text x="137" y="103.9">5.317</text>
<text x="134.7" y="110.5">.000</text>
<text x="75.5" y="122">52.37</text>
<text x="141.4" y="123.6" transform="rotate(-90 141.4 123.6)">.000</text>
<text x="144.8" y="123.6" transform="rotate(-90 144.8 123.6)">1.490</text>
<text x="147.2" y="123.6" transform="rotate(-90 147.2 123.6)">2.510</text>
<text x="165.6" y="123.6" transform="rotate(-90 165.6 123.6)">10.490</text>
<text x="168" y="123.6" transform="rotate(-90 168 123.6)">11.510</text>
<text x="73.9" y="127.4">36.00</text>
<text x="26.1" y="144.3">8.51</text>
<text x="124.9" y="158.6">.188</text>
</g>
<g font-size="2.5">
<text x="52.8" y="55.2">⌀.532</text>
<text x="90.3" y="67.1">⌀2.930</text>
<text x="173.5" y="131.4">⌀.53</text>
<text x="166.7" y="141.9">⌀1.75</text>
<text x="167.9" y="146.7">⌀.35</text>
</g>
<g font-size="2.1">
<text x="137.2" y="171.3">PROPRIETARY NOTICE: THIS DOCUMENT IS THE EXCLUSIVE</text>
<text x="137.2" y="173.7">PROPERTY OF NEUWEG INDUSTRIES, IS CONFIDENTIAL, AND IS TO BE</text>
<text x="137.2" y="176.3">USED ONLY FOR THE PURPOSE FOR WHICH IT IS LOANED, IS TO BE</text>
<text x="137.2" y="178.8">RETURNED UPON REQUEST, AND IS NOT TO BE COPIED OR</text>
<text x="137.2" y="181.3">REPRODUCED WITHOUT WRITTEN PERMISSION.</text>
<text x="229.1" y="206.1">SHEET 1 OF 1</text>
<text x="229.1" y="208.9">WEIGHT: 109.864 lbmass</text>
</g>
</svg>
